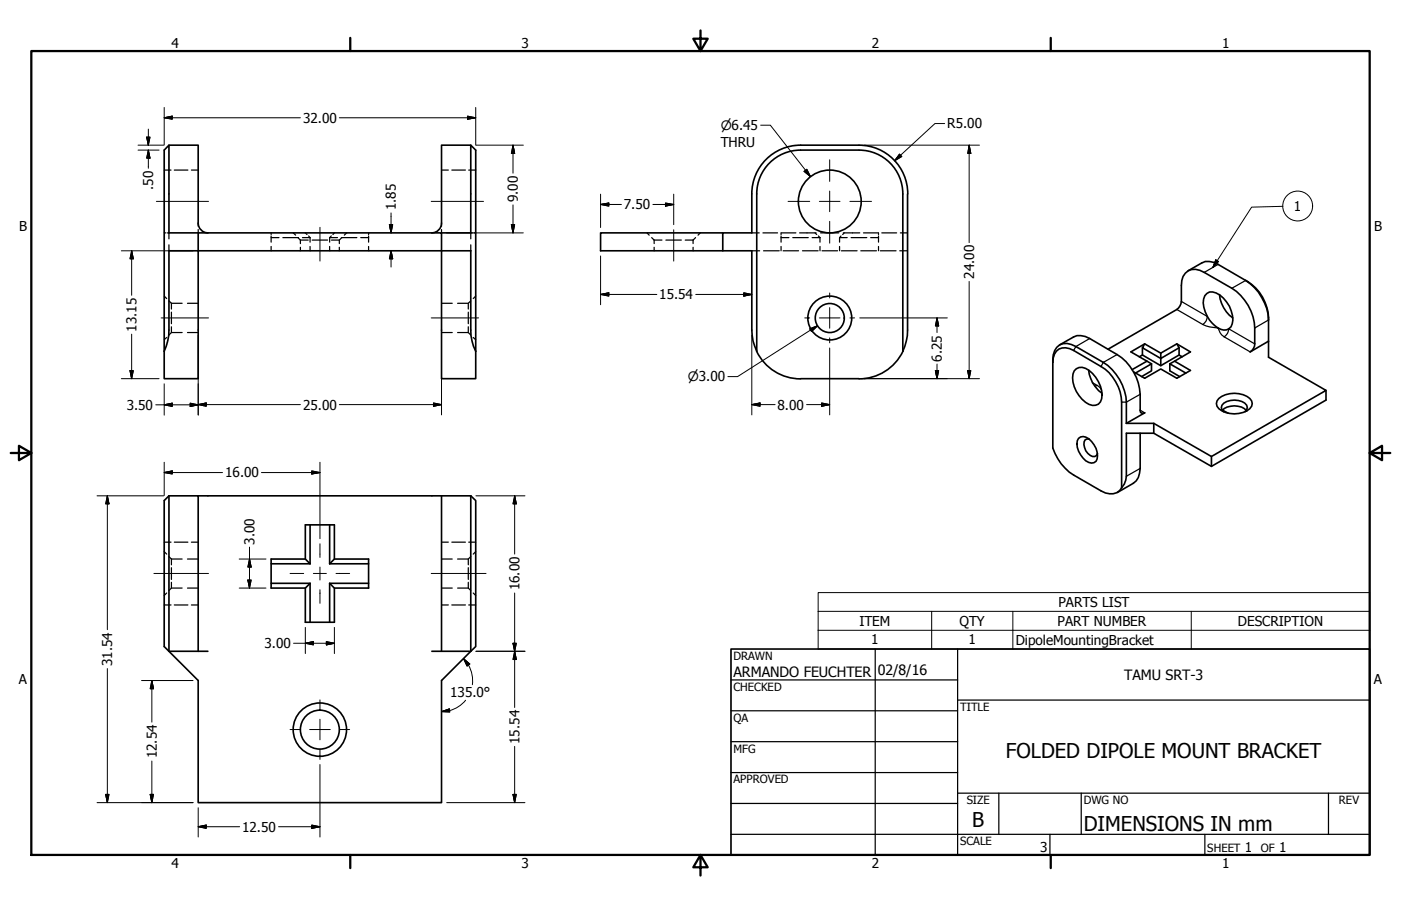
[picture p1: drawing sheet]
<svg xmlns="http://www.w3.org/2000/svg" width="432mm" height="279mm" viewBox="0 0 432 279" stroke-linecap="round" stroke-linejoin="round" font-family="sans-serif">
<!-- layer: Visible (ANSI) -->
<g fill="none" stroke="#000" stroke-width=".51">
<path d="M52.1 44.8h9v24a3 3 0 0 0 3 3M145.1 44.8h-9v24a3 3 0 0 1-3 3M246.7 46.3a13.5 13.5 0 0 0-13.5 13.5v48.5M246.7 44.8a15 15 0 0 0-15 15v12h-8.9v5.5h8.9v24.5a14.6 14.6 0 0 0 1.5 6.5M246.8 46.3h18a13.5 13.5 0 0 1 13.5 13.5v48.5a15.7 15.7 0 0 0 1.4-6.5v-42M246.8 44.8h18a15 15 0 0 1 15 15M61.1 71.8h-9v-27l-1.5 1.5v62M136.1 71.8h9v-27l1.5 1.5v62M222.8 71.8h-37.7v5.5h37.7M364.1 93a3.5 3.5 0 0 1-1.4 2.4l-21.2 12.3M391 98.7v6.5l-5.7 3.3a3 3 0 0 0 1.4-2.5M50.6 108.3v8.5h10.5v-45h75v45h10.5v-8.5"/>
<path d="M50.6 108.3a15.7 15.7 0 0 0 1.5-6.5v-24.5h93v24.5a14.6 14.6 0 0 0 1.5 6.5M233.2 108.4a15 15 0 0 0 13.5 8.4M278.3 108.4a15 15 0 0 1-13.5 8.4h-18M351.2 110l.9-.5 5.7 3.3 5.6-3.3 .9 .5M352.1 107.3v2.2M352.8 106l-4.2 2.5 6.3 3.7M353.5 111.4l-4.6 2.6M354.9 112.2v2.2l-3 1.7M354.9 112.2l-5 2.9M357.8 108.9l4.9-2.9 .7 1.3-5.6 3.3zM357.8 108.9l-5-2.9-.7 1.3 5.7 3.3M357.8 110.6v2.2"/>
<path d="M360.6 112.2l1.4-.8 4.9 2.8-4.2 2.4-4.9-2.8-5 2.8-3.4-1.9M360.6 112.2v2.2l3 1.7M360.6 112.2l4.9 2.9M362.7 106l4.2 2.5-4.9 2.9M363.4 107.3v2.2M364.1 109.9v.3M391 110.2l17.7 10.2-35.3 20.4-17.8-10.2M324.5 138.2v-26.4a3.8 3.8 0 0 1 5.1-4.3l9.7 5.5a13.7 13.7 0 0 1 6.4 11v26.4M332.4 135.2a2.3 2.3 0 0 1 3.2 .1 6.1 6.1 0 0 1 2.2 6.9 2.3 2.3 0 0 1-3.2-.1 6.8 6.8 0 0 1-2.6-6.2zM335.7 135.4h-.7a1.79 1.79 0 0 0-.7 2.6 3.5 3.5 0 0 0 3.1 2.8l.5-.3 .4-.7M347.2 130.6h8.4v3h-8.4v13.3M347.2 124v6.6"/>
<path d="M351.4 121.6l.1 5.5 .3 .3 1-.1-5.6 3.3M351.4 133.6v10.9M375.7 122.9a7.9 7.9 0 0 1 9.5 0 2.21 2.21 0 0 1-.9 3.8 8.1 8.1 0 0 1-8.6-.7 2.03 2.03 0 0 1 0-3.1zM376.7 126.6a5.6 5.6 0 0 1 7.4 0M376.8 126.5l1.7 .9M377.1 127a1.58 1.58 0 0 1 .1-2.7 5.6 5.6 0 0 1 7 .7l.2 .7-.2 .7-.5 .6M408.7 120.4v3l-35.3 20.4-17.8-10.2M52.1 152.9h9v48M52.1 152.9l-1.5 1.5v45l10.5 10.5v37.6h75v-37.6l10.5-10.5v-45l-1.5-1.5M52.1 152.9v48h12M61.1 152.9h84M136.1 152.9v48"/>
<path d="M145.1 152.9v48h-12M330.9 146.5l8.4 4.9M373.4 140.8v3M83.6 179.9h12M83.6 173.9h12M94.1 172.4h-10.5v9h10.5l1.5-1.5M95.6 161.9v12M95.6 179.9v12M101.6 173.9l1.5-1.5h10.5v9h-10.5M101.6 179.9l1.5 1.5v10.5h-9v-10.5M101.6 179.9h12M101.6 173.9h12"/>
<path d="M101.6 161.9v12M101.6 179.9v12M103.1 172.4v-10.5h-9v10.5l1.5 1.5"/>
<circle cx="255.7" cy="62.1" r="9.7"/>
<circle cx="255.7" cy="98.1" r="4.5"/>
<circle cx="255.7" cy="98.1" r="6.8"/>
<circle cx="98.6" cy="225" r="6"/>
<circle cx="98.6" cy="225" r="8.2"/>
</g>
<!-- layer: Hidden (ANSI) -->
<g fill="none" stroke="#000" stroke-width=".38">
<path d="M50.6 52.5h2.1M53.7 52.5h4.2M59 52.5h2.1M136.1 52.5h2.1M139.3 52.5h4.1M144.5 52.5h2.1M50.6 71.8h.5M51.6 71.8h.5v1.9M52.1 75.5v1.8M61.1 68.8v1M61.1 70.8v1M83.6 72.8v.5h2.4"/>
<path d="M83.6 71.8v.5M83.6 73.3v1.4M83.6 76v1.3M87.2 73.3h4.8M90.4 71.8l.7 .7M91.8 73.3l.8 .7M92.6 74h2.4M92.6 74v1.1M92.6 76.3v1M93.2 73.3h2.4M94.1 71.8l.5 .5M95.1 72.8l.5 .5"/>
<path d="M95.6 73.3v1.4M95.6 76v1.3M96.2 74h4.8M101.6 73.3h2.4M101.6 73.3v1.4M101.6 76v1.3M102.1 72.8l-.5 .5M102.2 74h2.4M103.1 71.8l-.5 .5M104.6 74v1.1M104.6 76.3v1M105.2 73.3h4.8"/>
<path d="M105.3 73.3l-.7 .7M106.9 71.8l-.8 .7M113.6 72.8v.5h-2.4M113.6 71.8v.5M113.6 73.3v1.4M113.6 76v1.3M136.1 68.8v1M136.1 70.8v1M145.1 75.5v1.8M145.6 71.8h-.5v1.9M146.1 71.8h.5M199.4 71.8l.7 .7"/>
<path d="M200.9 73.3l.7 .7M201.6 74h2.4M201.6 74v1.1M201.6 76.3v1M205.2 74h4.8M211.2 74h2.4M213.6 74v1.1M213.6 76.3v1M214.4 73.3l-.8 .7M215.8 71.8l-.7 .7M231.7 71.8h2.3M231.7 77.3h2.4"/>
<path d="M235.1 71.8h4.5M235.3 77.3h4.9M240.7 72.8v.5h2.4M240.7 71.8v.5M240.7 73.3v1.4M240.7 76v1.3M240.8 71.8h4.5M241.4 77.3h4.7M244.3 73.3h4.8M246.4 71.8h5.1M247.3 77.3h4.9M250.3 73.3h2.4"/>
<path d="M251.2 71.8l.5 .5M252.2 72.8l.5 .5M252.7 73.3v1.4M252.7 76v1.3M252.9 71.8h5.6M253.4 77.3h4.7M258.8 73.3h2.3M258.8 73.3v1.4M258.8 76v1.3M259.2 72.8l-.4 .5M259.3 77.3h4.9M259.9 71.8h5.1"/>
<path d="M260.2 71.8l-.5 .5M262.3 73.3h4.8M265.3 77.3h4.8M266.1 71.8h4.6M270.8 72.8v.5h-2.4M270.8 71.8v.5M270.8 73.3v1.4M270.8 76v1.3M271.3 77.3h4.9M271.8 71.8h4.6M277.3 77.3h2.4M277.5 71.8h2.2"/>
<path d="M50.6 91.3l.8 .8M52.1 92.8l.7 .7M52.8 93.5v1.8M52.8 96.3v3.5M52.8 93.5h3.3M57.8 93.5h3.3M136.1 93.5h3.3M141 93.5h3.3M144.3 93.5v1.8M144.3 96.3v3.5M145.1 92.8l-.8 .7M146.6 91.3l-.7 .8"/>
<path d="M51.4 104.1l-.8 .7M52.8 100.8v1.8l-.7 .7M52.8 102.6h3.3M57.8 102.6h3.3M136.1 102.6h3.3M141 102.6h3.3M144.3 100.8v1.8M144.3 102.6l.8 .7M145.9 104.1l.7 .7M50.6 167.2h2.1M50.6 170.1l.8 .8M52.1 171.6l.7 .8"/>
<path d="M52.8 179.6v1.8l-.7 .7M52.8 172.4v1.8M52.8 175.1v3.6M52.8 172.4h3.3M53.7 167.2h4.2M57.8 172.4h3.3M59 167.2h2.1M136.1 167.2h2.1M136.1 172.4h3.3M139.3 167.2h4.1M141 172.4h3.3M144.3 172.4v1.8"/>
<path d="M144.3 175.1v3.6M144.3 179.6v1.8M144.5 167.2h2.1M145.1 171.6l-.8 .8M146.6 170.1l-.7 .8M50.6 186.6h2.1M51.4 182.9l-.8 .7M52.8 181.4h3.3M53.7 186.6h4.2M57.8 181.4h3.3M59 186.6h2.1M136.1 186.6h2.1"/>
<path d="M136.1 181.4h3.3M139.3 186.6h4.1M141 181.4h3.3M144.3 181.4l.8 .7M144.5 186.6h2.1M145.9 182.9l.7 .7"/>
</g>
<!-- layer: Visible Narrow (ANSI) -->
<g fill="none" stroke="#000" stroke-width=".38">
<path d="M362.7 95.4l8 4.7M364.1 93l8 4.6a3 3 0 0 1-1.4 2.5M375.4 81.5l-4.2 2.5M383.9 86.5l-4.2 2.4M391 98.7l-4.3 2.5M335.9 104.4l-4.3 2.5-.7 1.2M336.7 118l1.5 .9M338.2 118.9l-.8 .1M338.2 118.9l.8 .5 .5 .8M344.3 109.3l-4.3 2.5-.7 1.2M370.7 100.1l2.2 .7 2.5 .4 .6 1.4 1.3 1.3M377.3 103.9a3 3 0 0 0 1.4-2.5l8 4.6"/>
<path d="M377.3 103.9l8 4.6M351.4 126.5l1.4 .8M351.4 121.6l-4.2 2.4h-1.5M351.4 144.5l-4.2 2.4"/>
</g>
<g fill="none" stroke="#000" stroke-width=".51">
<path d="M364.1 93v-4.9a4.3 4.3 0 0 1 2.1-4.6 4.3 4.3 0 0 1 5 .5l8.5 4.9a15.4 15.4 0 0 1 7 12.3v4.8M366.2 83.5l4.2-2.4a5.2 5.2 0 0 1 5 .4l8.5 5M372 90.5a3.3 3.3 0 0 1 4 .5 9.3 9.3 0 0 1 3.8 8.8 2.66 2.66 0 0 1-4.4 1.4 9.7 9.7 0 0 1-4.4-9l.3-1zM375.9 90.9a10 10 0 0 0 4.1 7.1M383.9 86.5a13.8 13.8 0 0 1 7.1 12.2 15.8 15.8 0 0 0-7.1-12.2zM324.5 111.8a5 5 0 0 1 3.2-5.8l1.2-.1 2.7 1 8.4 4.9a15.7 15.7 0 0 1 7.2 12.2M326.6 106.4l4.2-2.5a5.2 5.2 0 0 1 5.1 .5l8.4 4.9a15.7 15.7 0 0 1 7.1 12.3M331.1 114.4a2.95 2.95 0 0 1 4.6-.2 9.9 9.9 0 0 1 3.8 8.8 2.52 2.52 0 0 1-3.8 1.7 9.5 9.5 0 0 1-5-9.4zM335.5 114.2a9.8 9.8 0 0 0 4.2 7.1M391 105.2v5M324.5 138.2a15.4 15.4 0 0 0 6.4 8.3M347.2 146.9a6.6 6.6 0 0 1-3 5.1 5.4 5.4 0 0 1-4.9-.6"/>
<path d="M351.4 144.5a5.2 5.2 0 0 1-2.1 4.5l-4.9 2.9"/>
</g>
<!-- layer: Symbol (ANSI) -->
<g fill="none" stroke="#000" stroke-width=".31">
<path d="M395.4 63.6l-9.6 .3-12 18.6M374.7 80.1l.8 .5-1.7 1.9zM252.2 188.5v-5.7h169.9v5.7M252.2 188.5h169.9v5.9M252.2 188.5v11.7h169.9v-5.8M252.2 194.4h169.9M287.1 188.5v11.7M312.2 188.5v11.7M367.2 188.5v11.7"/>
<circle cx="400" cy="63.5" r="4.6"/>
</g>
<!-- layer: Border (ANSI) -->
<path d="M9.7 15.7h412.4v248h-412.4zM107.9 11.7v4M215.9 9.4v6.3l-2.2-3.8h4.4l-2.2 3.8M323.8 11.7v4M3.3 139.7h6.4l-3.9-2.2v4.4l3.9-2.2M422.1 139.7l3.9 2.2v-4.4l-3.9 2.2h6.4M107.9 263.7v4M215.9 263.7l2.2 3.8h-4.4l2.2-3.8v6.3M323.8 263.7v4" fill="none" stroke="#000" stroke-width=".7"/>
<!-- layer: Title (ANSI) -->
<g fill="none" stroke="#000" stroke-width=".38">
<path d="M225.3 209.7h69.8M225.3 219.2h69.8M269.7 200.2v63.5M295.1 215.9h127M295.1 200.2v63.5M225.3 228.7h69.8M225.3 238.3h69.8M225.3 257.3h196.8M225.3 247.8h69.8M295.1 244.6h127M307.8 244.6v12.7M323.6 257.3v6.4"/>
<path d="M333.2 244.6v12.7M371.3 257.3v6.4M409.4 244.6v12.7"/>
</g>
<path d="M225.3 200.2h196.8v63.5h-196.8z" fill="none" stroke="#000" stroke-width=".51"/>
<!-- layer: Center Mark (ANSI) -->
<g fill="none" stroke="#000" stroke-width=".31">
<path d="M255.7 49.3v6.6M255.7 58.9v6.4M242.9 62.1h6.7M252.5 62.1h6.4M255.7 68.3v6.7M261.9 62.1h6.7M248 98h1.6M252.5 98h6.4M255.7 90.4v1.5M255.7 94.9v6.3M261.9 98h1.5M255.7 104.2v1.5"/>
<path d="M98.6 215.8v3M89.4 225h3M95.4 225h6.4M98.6 221.8v6.4M98.6 231.1v3.1M104.8 225h3"/>
</g>
<!-- layer: Centerline (ANSI) -->
<g fill="none" stroke="#000" stroke-width=".31">
<path d="M48.2 62.1h16.1M98.6 70.1v10.4M132.9 62.1h16.1M207.6 70.9v9.6M49.7 98h14.6M132.9 98h14.6M47.4 176.8h16.9M89.4 176.8h4.2M96.6 176.8h4M98.6 167.7v4.2M98.6 174.9v4M103.6 176.8h4.2"/>
<path d="M132.9 176.8h16.9M98.6 181.9v4.2"/>
</g>
<!-- layer: Dimension (ANSI) -->
<g fill="none" stroke="#000" stroke-width=".31">
<path d="M45.7 39.8v5M50.6 36.3l2.5-.5v1zM50.6 33.1v11.6M50.6 36.3h42M104.6 36.3h42M144.1 35.8l2.5 .5-2.5 .5zM146.6 33.1v11.6M234.4 38.6h3l12.4 15.9M291.1 38.1h-2.9l-12.5 11.5M42.5 44.8h8M42.5 46.3h6.5M45.2 42.3h1l-.5 2.5z"/>
<path d="M45.7 46.3l.5 2.5h-1zM45.7 46.3v5.6M146.7 44.8h14.6M158.1 44.8l.5 2.5h-1zM158.1 44.8v8.6M185.1 59.9v10.3M207.6 59.9v9.4M247.8 52.8l.9-.6 1.1 2.3zM266.3 44.8h35.6M277.2 47.6l.7 .7-2.2 1.3zM298.7 44.8l.5 2.5h-.9zM298.7 44.8v30"/>
<path d="M37.4 77.3h22.1M40.6 77.3l.5 2.5h-1zM40.6 77.3v13.8M120 69.3h1l-.5 2.5zM120.5 77.3l.5 2.5h-1zM120.5 65.7v6.1M120.5 77.3v5.1M137.7 71.8h23.6M157.6 69.3h1l-.5 2.5zM158.1 63.2v8.6M185.1 63.1l2.5-.5v1zM185.1 78.9v15.1"/>
<path d="M185.1 63.1h6.4M201.2 63.1h6.4M205.1 62.6l2.5 .5-2.5 .5zM185.1 90.8l2.5-.5v1zM185.1 90.8h17.3M214.4 90.8h17.3M229.2 90.3l2.5 .5-2.5 .5zM265 98h27M288.8 98l.5 2.5h-1zM288.8 98v4.6M298.7 86.8v30M37.4 116.8h11.6"/>
<path d="M40.1 114.3h1l-.5 2.5zM40.6 103.1v13.7M50.6 118.4v9.6M61.1 103.4v24.6M136.1 103.4v24.6M231.7 103.4v24.6M249.6 101.4l2.4-.9-1.9 1.7zM252 100.5l-24.7 15.6h-3M255.7 107.3v20.7M266.3 116.8h35.6M288.3 114.3h1l-.5 2.5zM288.8 112.3v4.5"/>
<path d="M298.3 114.3h.9l-.5 2.5zM48 124.8h13.1M50.6 124.8l2.5-.5v1zM58.6 124.3l2.5 .5-2.5 .5zM61.1 124.8l2.5-.5v1zM61.1 124.8h31.5M104.6 124.8h31.5M133.6 124.3l2.5 .5-2.5 .5zM231.7 124.8l2.6-.5v1zM231.7 124.8h7.2M248.6 124.8h7.1M253.2 124.3l2.5 .5-2.5 .5z"/>
<path d="M29.9 152.9h20.6M33.1 152.9l.5 2.5h-1zM33.1 152.9v41.3M50.6 145.7l2.5-.5v1zM50.6 142.6v10.2M50.6 145.7h18M80.6 145.7h18M96.1 145.2l2.5 .5-2.5 .5zM98.6 142.6v23.5M146.7 152.9h15.1M158.6 152.9l.5 2.5h-1zM158.6 152.9v18"/>
<path d="M73.7 172.4h8.3M76.4 178.9h1l-.5 2.5zM76.9 172.4l.5 2.5h-1zM76.9 168.7v12.7M73.7 181.4h8.3M90.5 198.4h12.6M94.1 198.4l2.5-.5v1zM94.1 193.5v8M100.6 197.9l2.5 .5-2.5 .5zM103.1 193.5v8M158.1 198.4h1l-.5 2.5zM158.6 182.9v35.3"/>
<path d="M33.1 206.2v41.3M43.6 209.9h15.9M46.8 209.9l.5 2.5h-1zM46.8 209.9v12.8M136.1 219.5l2.4-.9 .1 1zM138.6 219.1l-2.5 .4M142.9 203.1l1.9 1.7-.8 .6zM142.9 203.1l1.4 2M143.5 215.9a9.6 9.6 0 0 1-4.9 3.2M144.4 205.1a9.6 9.6 0 0 1 1.2 6.1M146.7 200.9h15.1M158.6 200.9l.5 2.5h-1z"/>
<path d="M46.8 234.7v12.8M98.6 235.8v22.3M158.6 230.2v17.3M29.9 247.5h29.6M32.6 245h1l-.5 2.5zM46.3 245h1l-.5 2.5zM61.1 255l2.5-.6v1.1zM61.1 249.1v9M61.1 255h12.8M85.9 255h12.7M96.1 254.4l2.5 .6-2.5 .5zM137.7 247.5h24.1"/>
<path d="M158.1 245h1l-.5 2.5z"/>
</g>
<g fill="#000" stroke="#000" stroke-width=".31">
<path d="M50.6 36.3l2.5-.5zM50.6 36.3l2.5-.5v1zM144.1 36.8l2.5-.5zM144.1 35.8l2.5 .5-2.5 .5zM45.2 42.3l.5 2.5zM45.2 42.3h1l-.5 2.5zM45.7 46.3l.5 2.5zM45.7 46.3l.5 2.5h-1zM158.1 44.8l.5 2.5zM158.1 44.8l.5 2.5h-1zM247.8 52.8l2 1.7zM247.8 52.8l.9-.6 1.1 2.3z"/>
<path d="M277.2 47.6l-1.5 2zM277.2 47.6l.7 .7-2.2 1.3zM298.7 44.8l.5 2.5zM298.7 44.8l.5 2.5h-.9zM40.6 77.3l.5 2.5zM40.6 77.3l.5 2.5h-1zM120 69.3l.5 2.5zM120 69.3h1l-.5 2.5zM120.5 77.3l.5 2.5zM120.5 77.3l.5 2.5h-1zM157.6 69.3l.5 2.5zM157.6 69.3h1l-.5 2.5z"/>
<path d="M185.1 63.1l2.5-.5zM185.1 63.1l2.5-.5v1zM205.1 63.6l2.5-.5zM205.1 62.6l2.5 .5-2.5 .5zM185.1 90.8l2.5-.5zM185.1 90.8l2.5-.5v1zM229.2 91.3l2.5-.5zM229.2 90.3l2.5 .5-2.5 .5zM40.1 114.3l.5 2.5zM40.1 114.3h1l-.5 2.5zM250.1 102.2l1.9-1.7zM249.6 101.4l2.4-.9-1.9 1.7z"/>
<path d="M288.3 114.3l.5 2.5zM288.3 114.3h1l-.5 2.5zM288.8 98l.5 2.5zM288.8 98l.5 2.5h-1zM298.3 114.3l.4 2.5zM298.3 114.3h.9l-.5 2.5zM50.6 124.8l2.5-.5zM50.6 124.8l2.5-.5v1zM58.6 125.3l2.5-.5zM58.6 124.3l2.5 .5-2.5 .5zM61.1 124.8l2.5-.5zM61.1 124.8l2.5-.5v1z"/>
<path d="M133.6 125.3l2.5-.5zM133.6 124.3l2.5 .5-2.5 .5zM231.7 124.8l2.6-.5zM231.7 124.8l2.6-.5v1zM253.2 125.3l2.5-.5zM253.2 124.3l2.5 .5-2.5 .5zM33.1 152.9l.5 2.5zM33.1 152.9l.5 2.5h-1zM50.6 145.7l2.5-.5zM50.6 145.7l2.5-.5v1zM96.1 146.2l2.5-.5zM96.1 145.2l2.5 .5-2.5 .5z"/>
<path d="M158.6 152.9l.5 2.5zM158.6 152.9l.5 2.5h-1zM76.4 178.9l.5 2.5zM76.4 178.9h1l-.5 2.5zM76.9 172.4l.5 2.5zM76.9 172.4l.5 2.5h-1zM94.1 198.4l2.5-.5zM94.1 198.4l2.5-.5v1zM100.6 198.9l2.5-.5zM100.6 197.9l2.5 .5-2.5 .5zM158.1 198.4l.5 2.5zM158.1 198.4h1l-.5 2.5z"/>
<path d="M46.8 209.9l.5 2.5zM46.8 209.9l.5 2.5h-1zM136.1 219.5l2.4-.9zM136.1 219.5l2.4-.9 .1 1zM142.9 203.1l1.9 1.7zM142.9 203.1l1.9 1.7-.8 .6zM158.6 200.9l.5 2.5zM158.6 200.9l.5 2.5h-1zM32.6 245l.5 2.5zM32.6 245h1l-.5 2.5zM46.3 245l.5 2.5zM46.3 245h1l-.5 2.5z"/>
<path d="M61.1 255l2.5-.6zM61.1 255l2.5-.6v1.1zM96.1 255.5l2.5-.5zM96.1 254.4l2.5 .6-2.5 .5zM158.1 245l.5 2.5zM158.1 245h1l-.5 2.5z"/>
</g>
<!-- layer: Symbol (ANSI) -->
<path d="M374.7 80.1l-.9 2.4zM374.7 80.1l.8 .5-1.7 1.9z" fill="#000" stroke="#000" stroke-width=".31"/>
<g font-size="6.3">
<text x="310" y="233.6">FOLDED DIPOLE MOUNT BRACKET</text>
<text x="299.7" y="255.1">B</text>
<text x="334" y="256.4">DIMENSIONS IN mm</text>
</g>
<g font-size="4.4">
<text x="226.1" y="208.9">ARMANDO FEUCHTER</text>
<text x="270.5" y="208.2">02/8/16</text>
<text x="346.5" y="209.6">TAMU SRT-3</text>
</g>
<g font-size="4.2">
<text x="52.8" y="14.7">4</text>
<text x="160.8" y="14.7">3</text>
<text x="268.7" y="14.7">2</text>
<text x="376.7" y="14.7">1</text>
<text x="93.4" y="37.8">32.00</text>
<text x="292" y="39.6">R5.00</text>
<text x="222.1" y="45.4">THRU</text>
<text x="47.2" y="58.5" transform="rotate(-90 47.2 58.5)">.50</text>
<text x="122" y="64.8" transform="rotate(-90 122 64.8)">1.85</text>
<text x="159.6" y="62.4" transform="rotate(-90 159.6 62.4)">9.00</text>
<text x="192.3" y="64.6">7.50</text>
<text x="398.8" y="65">1</text>
<text x="5.9" y="71.4">B</text>
<text x="423.5" y="71.4">B</text>
<text x="300.2" y="86" transform="rotate(-90 300.2 86)">24.00</text>
<text x="203.2" y="92.3">15.54</text>
<text x="42.1" y="102.3" transform="rotate(-90 42.1 102.3)">13.15</text>
<text x="290.3" y="111.5" transform="rotate(-90 290.3 111.5)">6.25</text>
<text x="39.1" y="126.4">3.50</text>
<text x="93.4" y="126.3">25.00</text>
<text x="239.6" y="126.3">8.00</text>
<text x="69.4" y="147.2">16.00</text>
<text x="78.4" y="168" transform="rotate(-90 78.4 168)">3.00</text>
<text x="160.1" y="182.1" transform="rotate(-90 160.1 182.1)">16.00</text>
<text x="326.2" y="187.2">PARTS LIST</text>
<text x="264.9" y="193">ITEM</text>
<text x="295.7" y="193">QTY</text>
<text x="325.9" y="193">PART NUMBER</text>
<text x="381.5" y="193">DESCRIPTION</text>
<text x="81.5" y="199.9">3.00</text>
<text x="268.5" y="198.8">1</text>
<text x="298.5" y="198.8">1</text>
<text x="313.1" y="198.8">DipoleMountingBracket</text>
<text x="34.6" y="205.4" transform="rotate(-90 34.6 205.4)">31.54</text>
<text x="5.8" y="211.1">A</text>
<text x="138.7" y="215.1">135.0°</text>
<text x="423.4" y="211.1">A</text>
<text x="48.3" y="233.9" transform="rotate(-90 48.3 233.9)">12.54</text>
<text x="160.1" y="229.4" transform="rotate(-90 160.1 229.4)">15.54</text>
<text x="74.6" y="256.5">12.50</text>
<text x="320.5" y="262.8">3</text>
<text x="383.7" y="262.8">1</text>
<text x="394.2" y="262.8">1</text>
<text x="52.8" y="267.7">4</text>
<text x="160.8" y="267.7">3</text>
<text x="268.7" y="267.7">2</text>
<text x="376.7" y="267.7">1</text>
</g>
<g font-size="4">
<text x="222.1" y="40.1">⌀6.45</text>
<text x="212" y="117.6">⌀3.00</text>
</g>
<g font-size="3.5">
<text x="226.1" y="203.5">DRAWN</text>
<text x="226.1" y="213">CHECKED</text>
<text x="295.9" y="219.2">TITLE</text>
<text x="226.1" y="222.6">QA</text>
<text x="226.1" y="232.1">MFG</text>
<text x="226.1" y="241.6">APPROVED</text>
<text x="297.9" y="248">SIZE</text>
<text x="334" y="248">DWG NO</text>
<text x="412.7" y="247.9">REV</text>
<text x="295.9" y="260.7">SCALE</text>
<text x="372.1" y="262.8">SHEET</text>
<text x="388.6" y="262.8">OF</text>
</g>
</svg>
